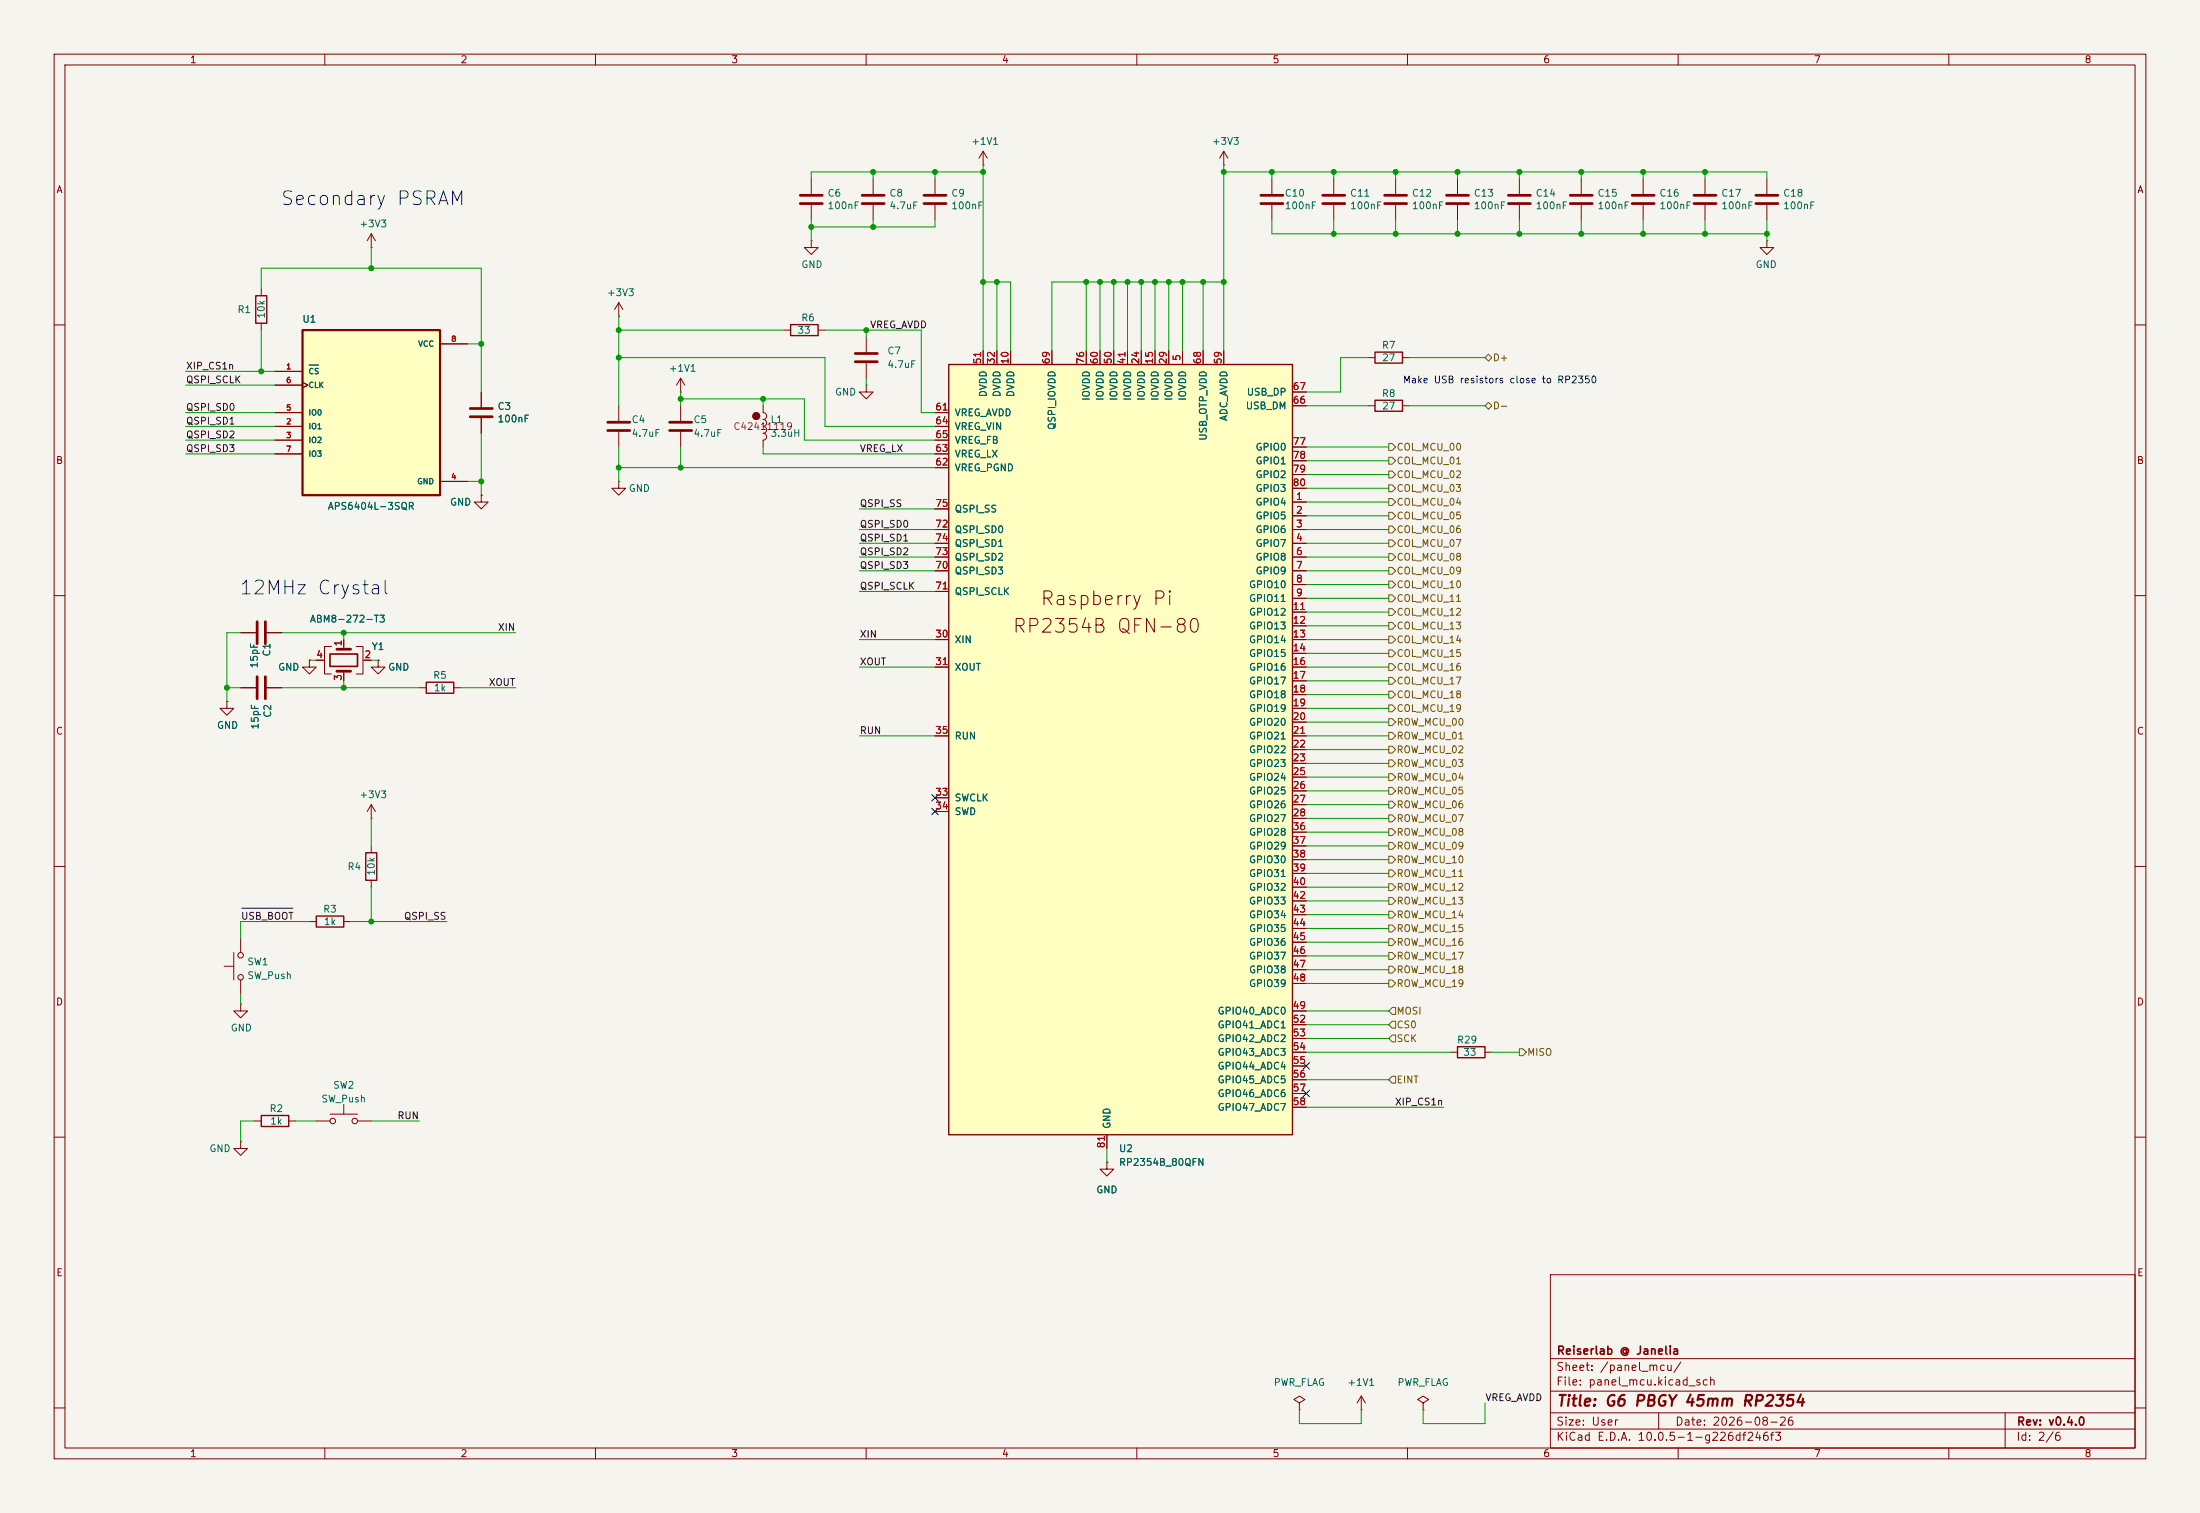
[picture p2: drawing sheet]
<svg xmlns="http://www.w3.org/2000/svg" width="406mm" height="279mm" viewBox="0 0 406 279" stroke-linecap="round" stroke-linejoin="round" font-family="sans-serif">
<path d="M0 0h406.4v279.4h-406.4z" fill="#f5f4ef" stroke="#f5f4ef" stroke-width=".18"/>
<g fill="none" stroke="#840000" stroke-width=".18">
<path d="M10 10h386.4v259.4h-386.4zM12 12h382.4v255.4h-382.4zM60 10v2M110 10v2M160 10v2M210 10v2M260 10v2M310 10v2M360 10v2M48.3 53.3v1.3M48.3 59.7v1.3M326.4 44.5v1.2h-1.3l1.3 1.3 1.3-1.3h-1.3"/>
<path d="M326.4 44.5h.1M10 60h2M88.9 72.4v2.8M88.9 77.2v2.8M394.4 60h2M88.9 91.4v1.3h1.3l-1.3 1.3-1.3-1.3h1.3M88.9 91.4h.1M10 110h2M394.4 110h2M10 160h2M394.4 160h2M268 194.3h1.2"/>
<path d="M274.3 194.3h1.3M10 210h2M204.5 214.6v1.3h1.2l-1.2 1.3-1.3-1.3h1.3M204.5 214.6h.1M394.4 210h2M286.4 235.4h108v32h-108zM10 260h2M240 259.1l1-.7-1-.6-1 .6 1 .7v1.3M251.5 257.8l-.8 1.3M251.5 257.8l.7 1.3M251.5 257.8v2.6M262.9 259.1l1-.7-1-.6-1 .6 1 .7v1.3"/>
<path d="M286.4 256.9h108M286.4 250.9h108M394.4 260h2M60 267.4v2M110 267.4v2M160 267.4v2M210 267.4v2M240 260.4h.1M251.5 260.4h.1M260 267.4v2M262.9 260.4h.1M286.4 263.9h108"/>
<path d="M286.4 260.9h108M306.4 260.9v3M310 267.4v2M360 267.4v2M370.4 260.9v6.5"/>
</g>
<circle cx="139.7" cy="76.8" r=".63" fill="#840000" stroke="#840000" stroke-width=".18"/>
<path d="M47.2 54.6h2.1v5.1h-2.1zM269.2 193.3h5.1v2h-5.1z" fill="none" stroke="#840000" stroke-width=".25"/>
<path d="M86.9 75.4h4M86.9 77h4" fill="none" stroke="#840000" stroke-width=".51"/>
<path d="M55.9 61h25.4v30.4h-25.4z" fill="#ffffc2"/>
<path d="M55.9 61h25.4v30.4h-25.4z" fill="none" stroke="#840000" stroke-width=".41"/>
<g fill="none" stroke="#840000" stroke-width=".18">
<path d="M149.9 33v2.8M149.9 37.8v2.8M161.3 33v2.8M161.3 37.8v2.8M172.7 33v2.8M172.7 37.8v2.8M257.8 33v2.8M257.8 37.8v2.8M269.2 33v2.8M269.2 37.8v2.8M280.7 33v2.8M280.7 37.8v2.8"/>
<path d="M292.1 33v2.8M292.1 37.8v2.8M303.5 33v2.8M303.5 37.8v2.8M315 33v2.8M315 37.8v2.8M326.4 33v2.8M326.4 37.8v2.8M68.6 45.7h.1M68.6 43.2l-.8 1.3M68.6 43.2l.7 1.3M68.6 43.2v2.5"/>
<path d="M114.3 58.4h.1M114.3 55.9v2.5M114.3 55.9l-.8 1.3M114.3 55.9l.8 1.3M149.9 44.5v1.2h1.2l-1.2 1.3-1.3-1.3h1.3M149.9 44.5h.1M50.8 68.6h5.1M50.8 78.7h5.1M50.8 76.2h5.1M50.8 71.1h5.1M55.9 70.6l1 .5-1 .5M81.3 63.5h5.1"/>
<path d="M114.3 74.9v2.8M114.3 79.8v2.8M125.7 72.4h.1M125.7 69.9v2.5M125.7 74.9v2.8M125.7 79.8v2.8M125.7 69.9l-.7 1.2M125.7 69.9l.8 1.2M141 74.9v1.3a.64 .64 0 0 1 .6 .6 .64 .64 0 0 1-.6 .7 .64 .64 0 0 1 .6 .6 .64 .64 0 0 1-.6 .6 .64 .64 0 0 1 .6 .7 .64 .64 0 0 1-.6 .6 .64 .64 0 0 1 .6 .7 .64 .64 0 0 1-.6 .6v1.3M144.8 61h1.2M151.1 61h1.3M160 71.1v1.3h1.3l-1.3 1.3-1.3-1.3h1.3"/>
<path d="M160 71.1h.1M160 62.2v2.8M160 67.1v2.8M252.7 74.9h1.3M252.7 66h1.3M259.1 74.9h1.2M259.1 66h1.2M50.8 81.3h5.1M50.8 83.8h5.1M81.3 88.9h5.1M114.3 88.9v1.3h-1.3l1.3 1.2 1.3-1.2h-1.3M114.3 88.9h.1"/>
<path d="M44.4 116.8h2.8M49.3 116.8h2.8M61.2 119.4h-1.3v5.1h1.3M63.5 118.1v1.8M65.8 119.4h1.3v5.1h-1.3M57.1 121.9v1.3h1.3l-1.3 1.3-1.2-1.3h1.2M57.1 121.9h.1M58.4 121.9h1.5M63.5 124v1.7M67.1 121.9h1.5M44.4 210.8v1.3h1.3l-1.3 1.3-1.2-1.3h1.2M44.4 210.8h.1"/>
</g>
<path d="M57.1 67.4h1.8" fill="none" stroke="#006464" stroke-width=".18"/>
<g fill="none" stroke="#840000" stroke-width=".51">
<path d="M147.8 36.1h4.1M147.8 37.6h4.1M159.3 36.1h4M159.3 37.6h4M170.7 36.1h4.1M170.7 37.6h4.1M255.8 36.1h4M255.8 37.6h4M267.2 36.1h4.1M267.2 37.6h4.1M278.6 36.1h4.1M278.6 37.6h4.1"/>
<path d="M290.1 36.1h4M290.1 37.6h4M301.5 36.1h4.1M301.5 37.6h4.1M312.9 36.1h4.1M312.9 37.6h4.1M324.4 36.1h4M324.4 37.6h4M112.3 78h4M112.3 79.5h4M123.7 78h4.1M123.7 79.5h4.1"/>
<path d="M158 65.3h4.1M158 66.8h4.1M47.5 114.8v4.1M49 114.8v4.1M62.2 119.9h2.6M62.2 124h2.6"/>
</g>
<path d="M61 120.8h5v2.3h-5z" fill="none" stroke="#840000" stroke-width=".3"/>
<path d="M146 59.9h5.1v2.1h-5.1zM254 73.9h5.1v2h-5.1zM254 65h5.1v2.1h-5.1z" fill="none" stroke="#840000" stroke-width=".25"/>
<path d="M175.3 67.3h63.5v142.3h-63.5z" fill="#ffffc2"/>
<path d="M175.3 67.3h63.5v142.3h-63.5zM78.7 126h5.1v2h-5.1zM67.6 157.5h2v5.1h-2zM58.4 169.2h5.1v2h-5.1zM48.3 206h5v2h-5z" fill="none" stroke="#840000" stroke-width=".25"/>
<g fill="none" stroke="#840000" stroke-width=".18">
<path d="M181.6 30.5h.1M181.6 27.9v2.6M181.6 27.9l-.8 1.3M181.6 27.9l.8 1.3M226.1 30.5h.1M226.1 27.9v2.6M226.1 27.9l-.8 1.3M226.1 27.9l.7 1.3M234.9 33v2.8M234.9 37.8v2.8M246.4 33v2.8M246.4 37.8v2.8"/>
<path d="M50.8 76.2h5.1M50.8 78.7h5.1M50.8 68.6h5.1M50.8 71.1h5.1M55.9 70.6l1 .5-1 .5M81.3 63.5h5.1M88.9 72.4v2.8M88.9 77.2v2.8M172.7 76.2h2.6M172.7 78.7h2.6M181.6 64.8v2.5M184.1 64.8v2.5"/>
<path d="M186.7 64.8v2.5M194.3 64.8v2.5M200.7 64.8v2.5M203.2 64.8v2.5M205.7 64.8v2.5M208.3 64.8v2.5M210.8 64.8v2.5M213.4 64.8v2.5M215.9 64.8v2.5M218.4 64.8v2.5M222.2 64.8v2.5M226.1 64.8v2.5"/>
<path d="M238.8 74.9h2.5M238.8 72.4h2.5M50.8 83.8h5.1M50.8 81.3h5.1M81.3 88.9h5.1M88.9 91.4h.1M172.7 97.8h2.6M172.7 86.4h2.6M172.7 83.8h2.6M172.7 81.3h2.6M172.7 94h2.6M238.8 92.7h2.5"/>
<path d="M238.8 95.3h2.5M238.8 97.8h2.5M238.8 82.6h2.5M238.8 85.1h2.5M238.8 87.6h2.5M238.8 90.2h2.5M44.4 116.8h2.8M49.3 116.8h2.8M63.5 118.1v1.3M172.7 100.3h2.6M172.7 102.9h2.6M172.7 105.4h2.6"/>
<path d="M172.7 118.1h2.6M172.7 109.2h2.6M238.8 100.3h2.5M238.8 102.9h2.5M238.8 105.4h2.5M238.8 108h2.5M238.8 110.5h2.5M238.8 113h2.5M238.8 115.6h2.5M238.8 118.1h2.5M41.9 129.5v1.3h1.3l-1.3 1.3-1.3-1.3h1.3M41.9 129.5h.1"/>
<path d="M44.4 127h2.8M49.3 127h2.8M57.1 121.9h.1M58.4 121.9h1.3M63.5 124.5v1.2M67.3 121.9h1.3M69.8 121.9v1.3h1.3l-1.3 1.3-1.2-1.3h1.2M69.8 121.9h.1M77.5 127h1.2M83.8 127h1.3M172.7 123.2h2.6M172.7 135.9h2.6"/>
<path d="M238.8 120.7h2.5M238.8 123.2h2.5M238.8 125.7h2.5M238.8 128.3h2.5M238.8 130.8h2.5M238.8 133.4h2.5M238.8 135.9h2.5M238.8 138.4h2.5M68.6 151.1h.1M68.6 148.6l-.8 1.3M68.6 148.6l.7 1.3M68.6 148.6v2.5"/>
<path d="M68.6 156.2v1.3M172.7 147.3h2.6M172.7 149.9h2.6M238.8 141h2.5M238.8 143.5h2.5M238.8 146.1h2.5M238.8 148.6h2.5M238.8 151.1h2.5M238.8 153.7h2.5M238.8 156.2h2.5M238.8 158.8h2.5M41.4 178.4h1.8"/>
<path d="M43.2 175.9v5.1M44.4 173.4v2.5M57.1 170.2h1.3M63.5 170.2h1.3M68.6 162.6v1.2M238.8 161.3h2.5M238.8 163.8h2.5M238.8 166.4h2.5M238.8 168.9h2.5M238.8 171.5h2.5M238.8 174h2.5M238.8 176.5h2.5"/>
<path d="M238.8 179.1h2.5M44.4 185.4v1.3h1.3l-1.3 1.3-1.2-1.3h1.2M44.4 185.4h.1M44.4 181v2.5M238.8 181.6h2.5M238.8 186.7h2.5M238.8 189.2h2.5M238.8 191.8h2.5M238.8 194.3h2.5M238.8 196.9h2.5M238.8 199.4h2.5M47 207h1.3"/>
<path d="M53.3 207h1.3M58.4 207h2.6M61 205.7h5M63.5 204v1.7M66 207h2.6M204.5 214.6h.1M204.5 209.6v2.5M238.8 201.9h2.5M238.8 204.5h2.5"/>
<circle cx="139.7" cy="76.8" r=".63"/>
<circle cx="44.5" cy="176.4" r=".51"/>
<circle cx="44.5" cy="180.5" r=".51"/>
<circle cx="61.5" cy="207" r=".51"/>
<circle cx="65.5" cy="207" r=".51"/>
</g>
<path d="M232.9 36.1h4.1M232.9 37.6h4.1M244.3 36.1h4.1M244.3 37.6h4.1M47.5 125v4M49 125v4" fill="none" stroke="#840000" stroke-width=".51"/>
<g fill="none" stroke="#725600" stroke-width=".18">
<path d="M274.3 66l.7-.6 .6 .6-.6 .7zM274.3 74.9l.7-.6 .6 .6-.6 .7zM256.5 81.9h.7l.6 .7-.6 .6h-.7zM256.5 94.6h.7l.6 .7-.6 .6h-.7zM256.5 92.1h.7l.6 .6-.6 .6h-.7zM256.5 87h.7l.6 .6-.6 .7h-.7zM256.5 84.5h.7l.6 .6-.6 .6h-.7zM256.5 89.5h.7l.6 .7-.6 .6h-.7zM256.5 99.7h.7l.6 .6-.6 .7h-.7zM256.5 97.2h.7l.6 .6-.6 .6h-.7zM256.5 112.4h.7l.6 .6-.6 .7h-.7zM256.5 117.5h.7l.6 .6-.6 .6h-.7z"/>
<path d="M256.5 109.9h.7l.6 .6-.6 .6h-.7zM256.5 107.3h.7l.6 .7-.6 .6h-.7zM256.5 114.9h.7l.6 .7-.6 .6h-.7zM256.5 102.2h.7l.6 .7-.6 .6h-.7zM256.5 104.8h.7l.6 .6-.6 .6h-.7zM256.5 130.2h.7l.6 .6-.6 .6h-.7zM256.5 120h.7l.6 .7-.6 .6h-.7zM256.5 122.6h.7l.6 .6-.6 .6h-.7zM256.5 137.8h.7l.6 .6-.6 .7h-.7zM256.5 135.3h.7l.6 .6-.6 .6h-.7zM256.5 125.1h.7l.6 .6-.6 .7h-.7zM256.5 127.6h.7l.6 .7-.6 .6h-.7z"/>
<path d="M256.5 132.7h.7l.6 .7-.6 .6h-.7zM256.5 142.9h.7l.6 .6-.6 .6h-.7zM256.5 140.3h.7l.6 .7-.6 .6h-.7zM256.5 158.1h.7l.6 .7-.6 .6h-.7zM256.5 153h.7l.6 .7-.6 .6h-.7zM256.5 155.6h.7l.6 .6-.6 .6h-.7zM256.5 150.5h.7l.6 .6-.6 .7h-.7zM256.5 145.4h.7l.6 .7-.6 .6h-.7zM256.5 148h.7l.6 .6-.6 .6h-.7zM256.5 173.4h.7l.6 .6-.6 .6h-.7zM256.5 163.2h.7l.6 .6-.6 .7h-.7zM256.5 170.8h.7l.6 .7-.6 .6h-.7z"/>
<path d="M256.5 178.4h.7l.6 .7-.6 .6h-.7zM256.5 160.7h.7l.6 .6-.6 .6h-.7zM256.5 165.7h.7l.6 .7-.6 .6h-.7zM256.5 168.3h.7l.6 .6-.6 .6h-.7zM256.5 175.9h.7l.6 .6-.6 .7h-.7zM256.5 181h.7l.6 .6-.6 .6h-.7zM257.2 186.1h.6v1.2h-.6l-.7-.6zM257.2 188.6h.6v1.3h-.6l-.7-.7zM257.2 191.1h.6v1.3h-.6l-.7-.6zM257.2 198.8h.6v1.2h-.6l-.7-.6zM280.7 193.7h.6l.6 .6-.6 .6h-.6z"/>
</g>
<path d="M44.7 167.7h9.4" fill="none" stroke="#0f0f0f" stroke-width=".18"/>
<g fill="none" stroke="#009600" stroke-width=".18">
<path d="M161.3 31.8v1.2M172.7 31.8v1.2M181.6 31.8h-31.7v1.2M181.6 30.5v34.3M226.1 31.8h100.3v1.2M226.1 30.5v34.3M234.9 31.8v1.2M246.4 31.8v1.2M257.8 31.8v1.2M269.2 31.8v1.2M280.7 31.8v1.2M292.1 31.8v1.2"/>
<path d="M303.5 31.8v1.2M315 31.8v1.2M48.3 53.3v-3.8h40.6v22.9M68.6 45.7v3.8M114.3 58.4v16.5M149.9 40.6v3.9M161.3 40.6v1.3M172.7 40.6v1.3h-22.8M181.6 52.1h5.1v12.7M184.1 52.1v12.7M200.7 52.1v12.7M203.2 52.1v12.7"/>
<path d="M205.7 52.1v12.7M208.3 52.1v12.7M210.8 52.1v12.7M213.4 52.1v12.7M215.9 52.1v12.7M218.4 52.1v12.7M222.2 52.1v12.7M226.1 52.1h-31.8v12.7M234.9 40.6v2.6h91.5M246.4 40.6v2.6M257.8 40.6v2.6M269.2 40.6v2.6"/>
<path d="M280.7 40.6v2.6M292.1 40.6v2.6M303.5 40.6v2.6M315 40.6v2.6M326.4 40.6v3.9M34.3 68.6h16.5M34.3 71.1h16.5M34.3 78.7h16.5M34.3 76.2h16.5M48.3 61v7.6M86.4 63.5h2.5M114.3 61h30.5"/>
<path d="M114.3 66h38.1v12.7h20.3M125.7 72.4v2.5M125.7 73.7h22.9v7.6h24.1M141 73.7v1.2M152.4 61h17.8v15.2h2.5M160 61v1.2M160 69.9v1.2M241.3 74.9h11.4M252.7 66h-5.1v6.4h-6.3M260.3 66h14M260.3 74.9h14M34.3 81.3h16.5"/>
<path d="M34.3 83.8h16.5M86.4 88.9h2.5M88.9 80v11.4M114.3 82.6v6.3M114.3 86.4h58.4M125.7 82.6v3.8M141 82.6v1.2h31.7M158.7 97.8h14M158.7 94h14M241.3 97.8h15.2M241.3 90.2h15.2M241.3 82.6h15.2"/>
<path d="M241.3 95.3h15.2M241.3 92.7h15.2M241.3 85.1h15.2M241.3 87.6h15.2M44.4 116.8h-2.5v12.7M52.1 116.8h43.1M63.5 116.8v1.3M158.7 102.9h14M158.7 100.3h14M158.7 118.1h14M158.7 105.4h14M158.7 109.2h14"/>
<path d="M241.3 102.9h15.2M241.3 100.3h15.2M241.3 118.1h15.2M241.3 105.4h15.2M241.3 115.6h15.2M241.3 110.5h15.2M241.3 113h15.2M241.3 108h15.2M41.9 127h2.5M52.1 127h25.4M57.1 121.9h1.3M63.5 125.7v1.3"/>
<path d="M68.6 121.9h1.2M85.1 127h10.1M158.7 123.2h14M158.7 135.9h14M241.3 123.2h15.2M241.3 135.9h15.2M241.3 120.7h15.2M241.3 133.4h15.2M241.3 130.8h15.2M241.3 125.7h15.2M241.3 128.3h15.2M241.3 138.4h15.2"/>
<path d="M68.6 151.1v5.1M241.3 151.1h15.2M241.3 148.6h15.2M241.3 158.8h15.2M241.3 156.2h15.2M241.3 153.7h15.2M241.3 143.5h15.2M241.3 141h15.2M241.3 146.1h15.2M57.1 170.2h-12.7v3.2M64.8 170.2h17.7M68.6 163.8v6.4"/>
<path d="M241.3 168.9h15.2M241.3 166.4h15.2M241.3 161.3h15.2M241.3 163.8h15.2M241.3 176.5h15.2M241.3 179.1h15.2M241.3 171.5h15.2M241.3 174h15.2M44.4 183.5v1.9M241.3 181.6h15.2M241.3 194.3h26.7M241.3 191.8h15.2"/>
<path d="M241.3 186.7h15.2M241.3 189.2h15.2M241.3 199.4h15.2M275.6 194.3h5.1M47 207h-2.6v3.8M54.6 207h3.8M68.6 207h8.9M204.5 212.1v2.5M241.3 204.5h25.4M274.3 259.1v3.8h-11.4v-2.5M240 260.4v2.5h11.5v-2.5"/>
</g>
<path d="M172.1 146.7l1.2 1.2M172.1 149.3l1.2 1.2M173.3 146.7l-1.2 1.2M173.3 149.3l-1.2 1.2M240.7 196.2l1.2 1.3M241.9 196.2l-1.2 1.3M240.7 201.3l1.2 1.2M241.9 201.3l-1.2 1.2" fill="none" stroke="#000084" stroke-width=".18"/>
<path d="M57.1 67.4h1.8" fill="none" stroke="#006464" stroke-width=".18"/>
<g fill="#009600" stroke="#009600" stroke-width=".18">
<circle cx="257.8" cy="43.2" r=".46"/>
<circle cx="257.8" cy="31.8" r=".46"/>
<circle cx="234.9" cy="31.8" r=".46"/>
<circle cx="226.1" cy="31.8" r=".46"/>
<circle cx="222.2" cy="52.1" r=".46"/>
<circle cx="218.4" cy="52.1" r=".46"/>
<circle cx="246.4" cy="31.8" r=".46"/>
<circle cx="226.1" cy="52.1" r=".46"/>
<circle cx="181.6" cy="31.8" r=".46"/>
<circle cx="184.1" cy="52.1" r=".46"/>
<circle cx="200.7" cy="52.1" r=".46"/>
<circle cx="203.2" cy="52.1" r=".46"/>
<circle cx="181.6" cy="52.1" r=".46"/>
<circle cx="205.7" cy="52.1" r=".46"/>
<circle cx="215.9" cy="52.1" r=".46"/>
<circle cx="213.4" cy="52.1" r=".46"/>
<circle cx="303.5" cy="31.8" r=".46"/>
<circle cx="315" cy="31.8" r=".46"/>
<circle cx="303.5" cy="43.2" r=".46"/>
<circle cx="315" cy="43.2" r=".46"/>
<circle cx="292.1" cy="31.8" r=".46"/>
<circle cx="280.7" cy="31.8" r=".46"/>
<circle cx="326.4" cy="43.2" r=".46"/>
<circle cx="208.3" cy="52.1" r=".46"/>
<circle cx="210.8" cy="52.1" r=".46"/>
<circle cx="246.4" cy="43.2" r=".46"/>
<circle cx="292.1" cy="43.2" r=".46"/>
<circle cx="280.7" cy="43.2" r=".46"/>
<circle cx="269.2" cy="43.2" r=".46"/>
<circle cx="269.2" cy="31.8" r=".46"/>
<circle cx="141" cy="73.7" r=".46"/>
<circle cx="114.3" cy="61" r=".46"/>
<circle cx="114.3" cy="66" r=".46"/>
<circle cx="125.7" cy="73.7" r=".46"/>
<circle cx="161.3" cy="41.9" r=".46"/>
<circle cx="161.3" cy="31.8" r=".46"/>
<circle cx="172.7" cy="31.8" r=".46"/>
<circle cx="149.9" cy="41.9" r=".46"/>
<circle cx="68.6" cy="49.5" r=".46"/>
<circle cx="88.9" cy="88.9" r=".46"/>
<circle cx="48.3" cy="68.6" r=".46"/>
<circle cx="88.9" cy="63.5" r=".46"/>
<circle cx="125.7" cy="86.4" r=".46"/>
<circle cx="160" cy="61" r=".46"/>
<circle cx="114.3" cy="86.4" r=".46"/>
<circle cx="68.6" cy="170.2" r=".46"/>
<circle cx="63.5" cy="116.8" r=".46"/>
<circle cx="63.5" cy="127" r=".46"/>
<circle cx="41.9" cy="127" r=".46"/>
</g>
<g font-size="2.5" fill="#0000c2">
<text x="51.7" y="38.6">Secondary PSRAM</text>
<text x="44" y="110.4">12MHz Crystal</text>
</g>
<g font-size="2.5" fill="#840000">
<text x="192" y="112.4">Raspberry Pi</text>
<text x="186.9" y="117.5">RP2354B QFN-80</text>
</g>
<text font-size="2" fill="#840000" x="287.4" y="260.2">Title: G6 PBGY 45mm RP2354</text>
<g font-size="1.5" fill="#840000">
<text x="287.4" y="250.5">Reiserlab @ Janelia</text>
<text x="287.4" y="256.2">File: panel_mcu.kicad_sch</text>
<text x="287.4" y="253.5">Sheet: /panel_mcu/</text>
<text x="287.4" y="263.6">Size: User</text>
<text x="309.4" y="263.6">Date: 2026-08-26</text>
<text x="372.4" y="263.6">Rev: v0.4.0</text>
<text x="287.4" y="266.4">KiCad E.D.A. 10.0.5-1-g226df246f3</text>
<text x="372.4" y="266.4">Id: 2/6</text>
</g>
<g font-size="1.3" fill="#840000">
<text x="35" y="12">1</text>
<text x="85" y="12">2</text>
<text x="135" y="12">3</text>
<text x="185" y="12">4</text>
<text x="235" y="12">5</text>
<text x="285" y="12">6</text>
<text x="335" y="12">7</text>
<text x="385" y="12">8</text>
<text x="10.3" y="36">A</text>
<text x="394.7" y="36">A</text>
<text x="10.2" y="86">B</text>
<text x="394.6" y="86">B</text>
<text x="10.2" y="136">C</text>
<text x="394.6" y="136">C</text>
<text x="10.2" y="186">D</text>
<text x="394.6" y="186">D</text>
<text x="10.3" y="236">E</text>
<text x="394.7" y="236">E</text>
<text x="35" y="269.4">1</text>
<text x="85" y="269.4">2</text>
<text x="135" y="269.4">3</text>
<text x="185" y="269.4">4</text>
<text x="235" y="269.4">5</text>
<text x="285" y="269.4">6</text>
<text x="335" y="269.4">7</text>
<text x="385" y="269.4">8</text>
</g>
<g font-size="1.3" fill="#006464">
<text x="179.3" y="27">+1V1</text>
<text x="223.8" y="27">+3V3</text>
<text x="152.8" y="36.6">C6</text>
<text x="152.8" y="38.9">100nF</text>
<text x="164.2" y="36.6">C8</text>
<text x="164.2" y="38.9">4.7uF</text>
<text x="175.6" y="36.6">C9</text>
<text x="175.6" y="38.9">100nF</text>
<text x="237.2" y="36.6">C10</text>
<text x="237.2" y="38.9">100nF</text>
<text x="249.3" y="36.6">C11</text>
<text x="249.3" y="38.9">100nF</text>
<text x="260.7" y="36.6">C12</text>
<text x="260.7" y="38.9">100nF</text>
<text x="272.1" y="36.6">C13</text>
<text x="272.1" y="38.9">100nF</text>
<text x="283.6" y="36.6">C14</text>
<text x="283.6" y="38.9">100nF</text>
<text x="295" y="36.6">C15</text>
<text x="295" y="38.9">100nF</text>
<text x="306.4" y="36.6">C16</text>
<text x="306.4" y="38.9">100nF</text>
<text x="317.9" y="36.6">C17</text>
<text x="317.9" y="38.9">100nF</text>
<text x="329.3" y="36.6">C18</text>
<text x="329.3" y="38.9">100nF</text>
<text x="66.3" y="42.3">+3V3</text>
<text x="147.9" y="49.8">GND</text>
<text x="324.2" y="49.8">GND</text>
<text x="43.8" y="58.1">R1</text>
<text x="49.2" y="58.9" transform="rotate(-90 49.2 58.9)">10k</text>
<text x="55.8" y="59.9">U1</text>
<text x="112" y="55">+3V3</text>
<text x="147.9" y="59.6">R6</text>
<text x="147.2" y="61.9">33</text>
<text x="163.8" y="65.7">C7</text>
<text x="255.2" y="64.7">R7</text>
<text x="123.4" y="69">+1V1</text>
<text x="163.8" y="68.3">4.7uF</text>
<text x="255.2" y="67">27</text>
<text x="91.8" y="76">C3</text>
<text x="154.1" y="73.4">GND</text>
<text x="176.2" y="77.2">VREG_AVDD</text>
<text x="182.6" y="73.5" transform="rotate(-90 182.6 73.5)">DVDD</text>
<text x="185.1" y="73.5" transform="rotate(-90 185.1 73.5)">DVDD</text>
<text x="187.7" y="73.5" transform="rotate(-90 187.7 73.5)">DVDD</text>
<text x="201.6" y="74.1" transform="rotate(-90 201.6 74.1)">IOVDD</text>
<text x="204.2" y="74.1" transform="rotate(-90 204.2 74.1)">IOVDD</text>
<text x="206.7" y="74.1" transform="rotate(-90 206.7 74.1)">IOVDD</text>
<text x="209.2" y="74.1" transform="rotate(-90 209.2 74.1)">IOVDD</text>
<text x="211.8" y="74.1" transform="rotate(-90 211.8 74.1)">IOVDD</text>
<text x="214.3" y="74.1" transform="rotate(-90 214.3 74.1)">IOVDD</text>
<text x="216.9" y="74.1" transform="rotate(-90 216.9 74.1)">IOVDD</text>
<text x="219.4" y="74.1" transform="rotate(-90 219.4 74.1)">IOVDD</text>
<text x="227" y="77.9" transform="rotate(-90 227 77.9)">ADC_AVDD</text>
<text x="230" y="75.9">USB_DM</text>
<text x="230.2" y="73.4">USB_DP</text>
<text x="255.2" y="73.6">R8</text>
<text x="255.2" y="75.9">27</text>
<text x="91.8" y="78.3">100nF</text>
<text x="116.6" y="78.4">C4</text>
<text x="116.6" y="81">4.7uF</text>
<text x="128" y="78.4">C5</text>
<text x="128" y="81">4.7uF</text>
<text x="142.2" y="78.4">L1</text>
<text x="142.2" y="81">3.3uH</text>
<text x="176.2" y="79.7">VREG_VIN</text>
<text x="176.2" y="82.2">VREG_FB</text>
<text x="195.3" y="79.5" transform="rotate(-90 195.3 79.5)">QSPI_IOVDD</text>
<text x="223.2" y="81.5" transform="rotate(-90 223.2 81.5)">USB_OTP_VDD</text>
<text x="231.8" y="83.5">GPIO0</text>
<text x="176.2" y="87.3">VREG_PGND</text>
<text x="176.2" y="84.8">VREG_LX</text>
<text x="231.8" y="86.1">GPIO1</text>
<text x="231.8" y="88.6">GPIO2</text>
<text x="60.4" y="94.4">APS6404L-3SQR</text>
<text x="83" y="93.7">GND</text>
<text x="116" y="91.1">GND</text>
<text x="176.2" y="94.9">QSPI_SS</text>
<text x="231.8" y="93.7">GPIO4</text>
<text x="231.8" y="91.1">GPIO3</text>
<text x="176.2" y="98.8">QSPI_SD0</text>
<text x="176.2" y="101.3">QSPI_SD1</text>
<text x="231.8" y="96.2">GPIO5</text>
<text x="231.8" y="98.8">GPIO6</text>
<text x="231.8" y="101.3">GPIO7</text>
<text x="176.2" y="106.4">QSPI_SD3</text>
<text x="176.2" y="103.8">QSPI_SD2</text>
<text x="231.8" y="103.8">GPIO8</text>
<text x="231.8" y="106.4">GPIO9</text>
<text x="176.2" y="110.2">QSPI_SCLK</text>
<text x="230.6" y="108.9">GPIO10</text>
<text x="230.6" y="111.5">GPIO11</text>
<text x="230.6" y="114">GPIO12</text>
<text x="57.1" y="115.3">ABM8-272-T3</text>
<text x="176.2" y="119.1">XIN</text>
<text x="230.6" y="116.5">GPIO13</text>
<text x="230.6" y="119.1">GPIO14</text>
<text x="47.9" y="123.5" transform="rotate(-90 47.9 123.5)">15pF</text>
<text x="50.2" y="121.3" transform="rotate(-90 50.2 121.3)">C1</text>
<text x="51.3" y="124.2">GND</text>
<text x="68.6" y="120.3">Y1</text>
<text x="71.6" y="124.2">GND</text>
<text x="79.9" y="125.7">R5</text>
<text x="176.2" y="124.2">XOUT</text>
<text x="230.6" y="121.6">GPIO15</text>
<text x="230.6" y="124.2">GPIO16</text>
<text x="80" y="128">1k</text>
<text x="230.6" y="126.7">GPIO17</text>
<text x="230.6" y="129.2">GPIO18</text>
<text x="230.6" y="131.8">GPIO19</text>
<text x="40" y="134.9">GND</text>
<text x="48.1" y="134.8" transform="rotate(-90 48.1 134.8)">15pF</text>
<text x="50.4" y="132.6" transform="rotate(-90 50.4 132.6)">C2</text>
<text x="176.2" y="136.9">RUN</text>
<text x="230.6" y="134.3">GPIO20</text>
<text x="230.6" y="136.9">GPIO21</text>
<text x="230.6" y="139.4">GPIO22</text>
<text x="230.6" y="141.9">GPIO23</text>
<text x="66.3" y="147.7">+3V3</text>
<text x="176.2" y="148.3">SWCLK</text>
<text x="230.6" y="144.5">GPIO24</text>
<text x="230.6" y="147">GPIO25</text>
<text x="230.6" y="149.6">GPIO26</text>
<text x="176.2" y="150.8">SWD</text>
<text x="230.6" y="152.1">GPIO27</text>
<text x="230.6" y="154.6">GPIO28</text>
<text x="64.1" y="161">R4</text>
<text x="69.5" y="161.8" transform="rotate(-90 69.5 161.8)">10k</text>
<text x="230.6" y="157.2">GPIO29</text>
<text x="230.6" y="159.7">GPIO30</text>
<text x="230.6" y="162.3">GPIO31</text>
<text x="230.6" y="164.8">GPIO32</text>
<text x="230.6" y="167.3">GPIO33</text>
<text x="59.6" y="168.8">R3</text>
<text x="59.7" y="171.1">1k</text>
<text x="230.6" y="169.9">GPIO34</text>
<text x="230.6" y="172.4">GPIO35</text>
<text x="45.6" y="178.6">SW1</text>
<text x="230.6" y="175">GPIO36</text>
<text x="230.6" y="177.5">GPIO37</text>
<text x="45.6" y="181.1">SW_Push</text>
<text x="230.6" y="180">GPIO38</text>
<text x="230.6" y="182.6">GPIO39</text>
<text x="42.5" y="190.8">GND</text>
<text x="224.8" y="187.7">GPIO40_ADC0</text>
<text x="224.8" y="190.2">GPIO41_ADC1</text>
<text x="224.8" y="192.7">GPIO42_ADC2</text>
<text x="224.8" y="195.3">GPIO43_ADC3</text>
<text x="224.8" y="197.8">GPIO44_ADC4</text>
<text x="269" y="193">R29</text>
<text x="270.2" y="195.3">33</text>
<text x="59.3" y="203.9">SW_Push</text>
<text x="61.4" y="201.4">SW2</text>
<text x="224.8" y="200.4">GPIO45_ADC5</text>
<text x="224.8" y="202.9">GPIO46_ADC6</text>
<text x="49.7" y="205.7">R2</text>
<text x="49.8" y="208">1k</text>
<text x="205.4" y="208.6" transform="rotate(-90 205.4 208.6)">GND</text>
<text x="224.8" y="205.4">GPIO47_ADC7</text>
<text x="38.6" y="213.1">GND</text>
<text x="206.6" y="213.1">U2</text>
<text x="206.6" y="215.6">RP2354B_80QFN</text>
<text x="202.4" y="220.7">GND</text>
<text x="235.2" y="256.2">PWR_FLAG</text>
<text x="248.8" y="256.2">+1V1</text>
<text x="258" y="256.2">PWR_FLAG</text>
</g>
<g font-size="1.3" fill="#0f0f0f">
<text x="160.6" y="60.9">VREG_AVDD</text>
<text x="34.3" y="68.5">XIP_CS1n</text>
<text x="34.3" y="71.1">QSPI_SCLK</text>
<text x="34.3" y="76.2">QSPI_SD0</text>
<text x="34.3" y="78.7">QSPI_SD1</text>
<text x="34.3" y="81.2">QSPI_SD2</text>
<text x="34.3" y="83.8">QSPI_SD3</text>
<text x="158.7" y="83.8">VREG_LX</text>
<text x="158.7" y="93.9">QSPI_SS</text>
<text x="158.7" y="97.8">QSPI_SD0</text>
<text x="158.7" y="100.3">QSPI_SD1</text>
<text x="158.7" y="105.4">QSPI_SD3</text>
<text x="158.7" y="102.8">QSPI_SD2</text>
<text x="158.7" y="109.2">QSPI_SCLK</text>
<text x="91.9" y="116.8">XIN</text>
<text x="158.7" y="118.1">XIN</text>
<text x="158.7" y="123.2">XOUT</text>
<text x="90.2" y="127">XOUT</text>
<text x="158.7" y="135.9">RUN</text>
<text x="44.4" y="170.1">USB_BOOT</text>
<text x="74.5" y="170.1">QSPI_SS</text>
<text x="73.3" y="207">RUN</text>
<text x="257.6" y="204.4">XIP_CS1n</text>
<text x="274.3" y="259">VREG_AVDD</text>
</g>
<g font-size="1.3" fill="#a90000">
<text x="181.5" y="67.4" transform="rotate(-90 181.5 67.4)">51</text>
<text x="184.1" y="67.4" transform="rotate(-90 184.1 67.4)">32</text>
<text x="186.6" y="67.4" transform="rotate(-90 186.6 67.4)">10</text>
<text x="194.2" y="67.4" transform="rotate(-90 194.2 67.4)">69</text>
<text x="200.6" y="67.4" transform="rotate(-90 200.6 67.4)">76</text>
<text x="203.1" y="67.4" transform="rotate(-90 203.1 67.4)">60</text>
<text x="205.7" y="67.4" transform="rotate(-90 205.7 67.4)">50</text>
<text x="208.2" y="67.4" transform="rotate(-90 208.2 67.4)">41</text>
<text x="210.7" y="67.4" transform="rotate(-90 210.7 67.4)">24</text>
<text x="213.3" y="67.4" transform="rotate(-90 213.3 67.4)">15</text>
<text x="215.8" y="67.4" transform="rotate(-90 215.8 67.4)">29</text>
<text x="218.4" y="66.8" transform="rotate(-90 218.4 66.8)">5</text>
<text x="222.2" y="67.4" transform="rotate(-90 222.2 67.4)">68</text>
<text x="226" y="67.4" transform="rotate(-90 226 67.4)">59</text>
<text x="172.7" y="76.1">61</text>
<text x="238.7" y="74.8">66</text>
<text x="238.7" y="72.3">67</text>
<text x="172.7" y="83.7">63</text>
<text x="172.7" y="78.7">64</text>
<text x="172.7" y="81.2">65</text>
<text x="238.7" y="82.5">77</text>
<text x="172.7" y="86.3">62</text>
<text x="238.7" y="85">78</text>
<text x="238.7" y="87.5">79</text>
<text x="172.7" y="93.9">75</text>
<text x="238.7" y="90.1">80</text>
<text x="239.3" y="92.6">1</text>
<text x="239.3" y="95.2">2</text>
<text x="172.7" y="97.7">72</text>
<text x="172.7" y="100.2">74</text>
<text x="239.3" y="97.7">3</text>
<text x="239.3" y="100.2">4</text>
<text x="172.7" y="105.3">70</text>
<text x="172.7" y="102.8">73</text>
<text x="239.3" y="102.8">6</text>
<text x="239.3" y="105.3">7</text>
<text x="239.3" y="107.9">8</text>
<text x="172.7" y="109.1">71</text>
<text x="238.7" y="112.9">11</text>
<text x="239.3" y="110.4">9</text>
<text x="63.4" y="119.5" transform="rotate(-90 63.4 119.5)">1</text>
<text x="172.7" y="118">30</text>
<text x="238.7" y="115.5">12</text>
<text x="238.7" y="118">13</text>
<text x="58.3" y="121.8">4</text>
<text x="63.4" y="125.8" transform="rotate(-90 63.4 125.8)">3</text>
<text x="67.2" y="121.8">2</text>
<text x="172.7" y="123.1">31</text>
<text x="238.7" y="120.6">14</text>
<text x="238.7" y="123.1">16</text>
<text x="238.7" y="125.6">17</text>
<text x="238.7" y="128.2">18</text>
<text x="238.7" y="130.7">19</text>
<text x="172.7" y="135.8">35</text>
<text x="238.7" y="133.3">20</text>
<text x="238.7" y="135.8">21</text>
<text x="238.7" y="138.3">22</text>
<text x="238.7" y="140.9">23</text>
<text x="238.7" y="143.4">25</text>
<text x="172.7" y="147.2">33</text>
<text x="172.7" y="149.8">34</text>
<text x="238.7" y="146">26</text>
<text x="238.7" y="148.5">27</text>
<text x="238.7" y="151">28</text>
<text x="238.7" y="153.6">36</text>
<text x="238.7" y="156.1">37</text>
<text x="238.7" y="158.7">38</text>
<text x="238.7" y="161.2">39</text>
<text x="238.7" y="163.7">40</text>
<text x="238.7" y="166.3">42</text>
<text x="238.7" y="168.8">43</text>
<text x="238.7" y="171.4">44</text>
<text x="238.7" y="173.9">45</text>
<text x="238.7" y="176.4">46</text>
<text x="238.7" y="179">47</text>
<text x="238.7" y="181.5">48</text>
<text x="238.7" y="186.6">49</text>
<text x="238.7" y="189.1">52</text>
<text x="238.7" y="191.7">53</text>
<text x="238.7" y="194.2">54</text>
<text x="238.7" y="196.8">55</text>
<text x="238.7" y="199.3">56</text>
<text x="238.7" y="201.8">57</text>
<text x="238.7" y="204.4">58</text>
<text x="204.4" y="212.2" transform="rotate(-90 204.4 212.2)">81</text>
</g>
<text font-size="1.3" fill="#0000c2" x="259.1" y="71.1">Make USB resistors close to RP2350</text>
<g font-size="1.3" fill="#725600">
<text x="275.7" y="67">D+</text>
<text x="275.7" y="75.9">D-</text>
<text x="257.9" y="83.5">COL_MCU_00</text>
<text x="257.9" y="88.6">COL_MCU_02</text>
<text x="257.9" y="86.1">COL_MCU_01</text>
<text x="257.9" y="93.7">COL_MCU_04</text>
<text x="257.9" y="91.1">COL_MCU_03</text>
<text x="257.9" y="96.2">COL_MCU_05</text>
<text x="257.9" y="101.3">COL_MCU_07</text>
<text x="257.9" y="98.8">COL_MCU_06</text>
<text x="257.9" y="103.8">COL_MCU_08</text>
<text x="257.9" y="106.4">COL_MCU_09</text>
<text x="257.9" y="114">COL_MCU_12</text>
<text x="257.9" y="111.5">COL_MCU_11</text>
<text x="257.9" y="108.9">COL_MCU_10</text>
<text x="257.9" y="119.1">COL_MCU_14</text>
<text x="257.9" y="116.5">COL_MCU_13</text>
<text x="257.9" y="121.6">COL_MCU_15</text>
<text x="257.9" y="124.2">COL_MCU_16</text>
<text x="257.9" y="131.8">COL_MCU_19</text>
<text x="257.9" y="126.7">COL_MCU_17</text>
<text x="257.9" y="129.2">COL_MCU_18</text>
<text x="257.9" y="136.9">ROW_MCU_01</text>
<text x="257.9" y="134.3">ROW_MCU_00</text>
<text x="257.9" y="139.4">ROW_MCU_02</text>
<text x="257.9" y="141.9">ROW_MCU_03</text>
<text x="257.9" y="144.5">ROW_MCU_04</text>
<text x="257.9" y="147">ROW_MCU_05</text>
<text x="257.9" y="149.6">ROW_MCU_06</text>
<text x="257.9" y="154.6">ROW_MCU_08</text>
<text x="257.9" y="152.1">ROW_MCU_07</text>
<text x="257.9" y="159.7">ROW_MCU_10</text>
<text x="257.9" y="157.2">ROW_MCU_09</text>
<text x="257.9" y="164.8">ROW_MCU_12</text>
<text x="257.9" y="162.3">ROW_MCU_11</text>
<text x="257.9" y="167.3">ROW_MCU_13</text>
<text x="257.9" y="172.4">ROW_MCU_15</text>
<text x="257.9" y="169.9">ROW_MCU_14</text>
<text x="257.9" y="175">ROW_MCU_16</text>
<text x="257.9" y="177.5">ROW_MCU_17</text>
<text x="257.9" y="180">ROW_MCU_18</text>
<text x="257.9" y="182.6">ROW_MCU_19</text>
<text x="257.9" y="187.7">MOSI</text>
<text x="257.9" y="190.2">CS0</text>
<text x="257.9" y="192.7">SCK</text>
<text x="282" y="195.3">MISO</text>
<text x="257.9" y="200.4">EINT</text>
</g>
<text font-size="1.3" fill="#840084" x="135.4" y="79.7">C42411119</text>
<g font-size="1" fill="#006464">
<text x="77.2" y="64.3">VCC</text>
<text x="56.9" y="69.3">CS</text>
<text x="56.9" y="71.9">CLK</text>
<text x="56.9" y="77">IO0</text>
<text x="56.9" y="79.5">IO1</text>
<text x="56.9" y="82">IO2</text>
<text x="56.9" y="84.6">IO3</text>
<text x="77" y="89.7">GND</text>
</g>
<g font-size="1" fill="#a90000">
<text x="83.2" y="63.4">8</text>
<text x="52.8" y="68.5">1</text>
<text x="52.8" y="71">6</text>
<text x="52.8" y="76.1">5</text>
<text x="52.8" y="78.6">2</text>
<text x="52.8" y="81.2">3</text>
<text x="52.8" y="83.7">7</text>
<text x="83.2" y="88.8">4</text>
</g>
</svg>
